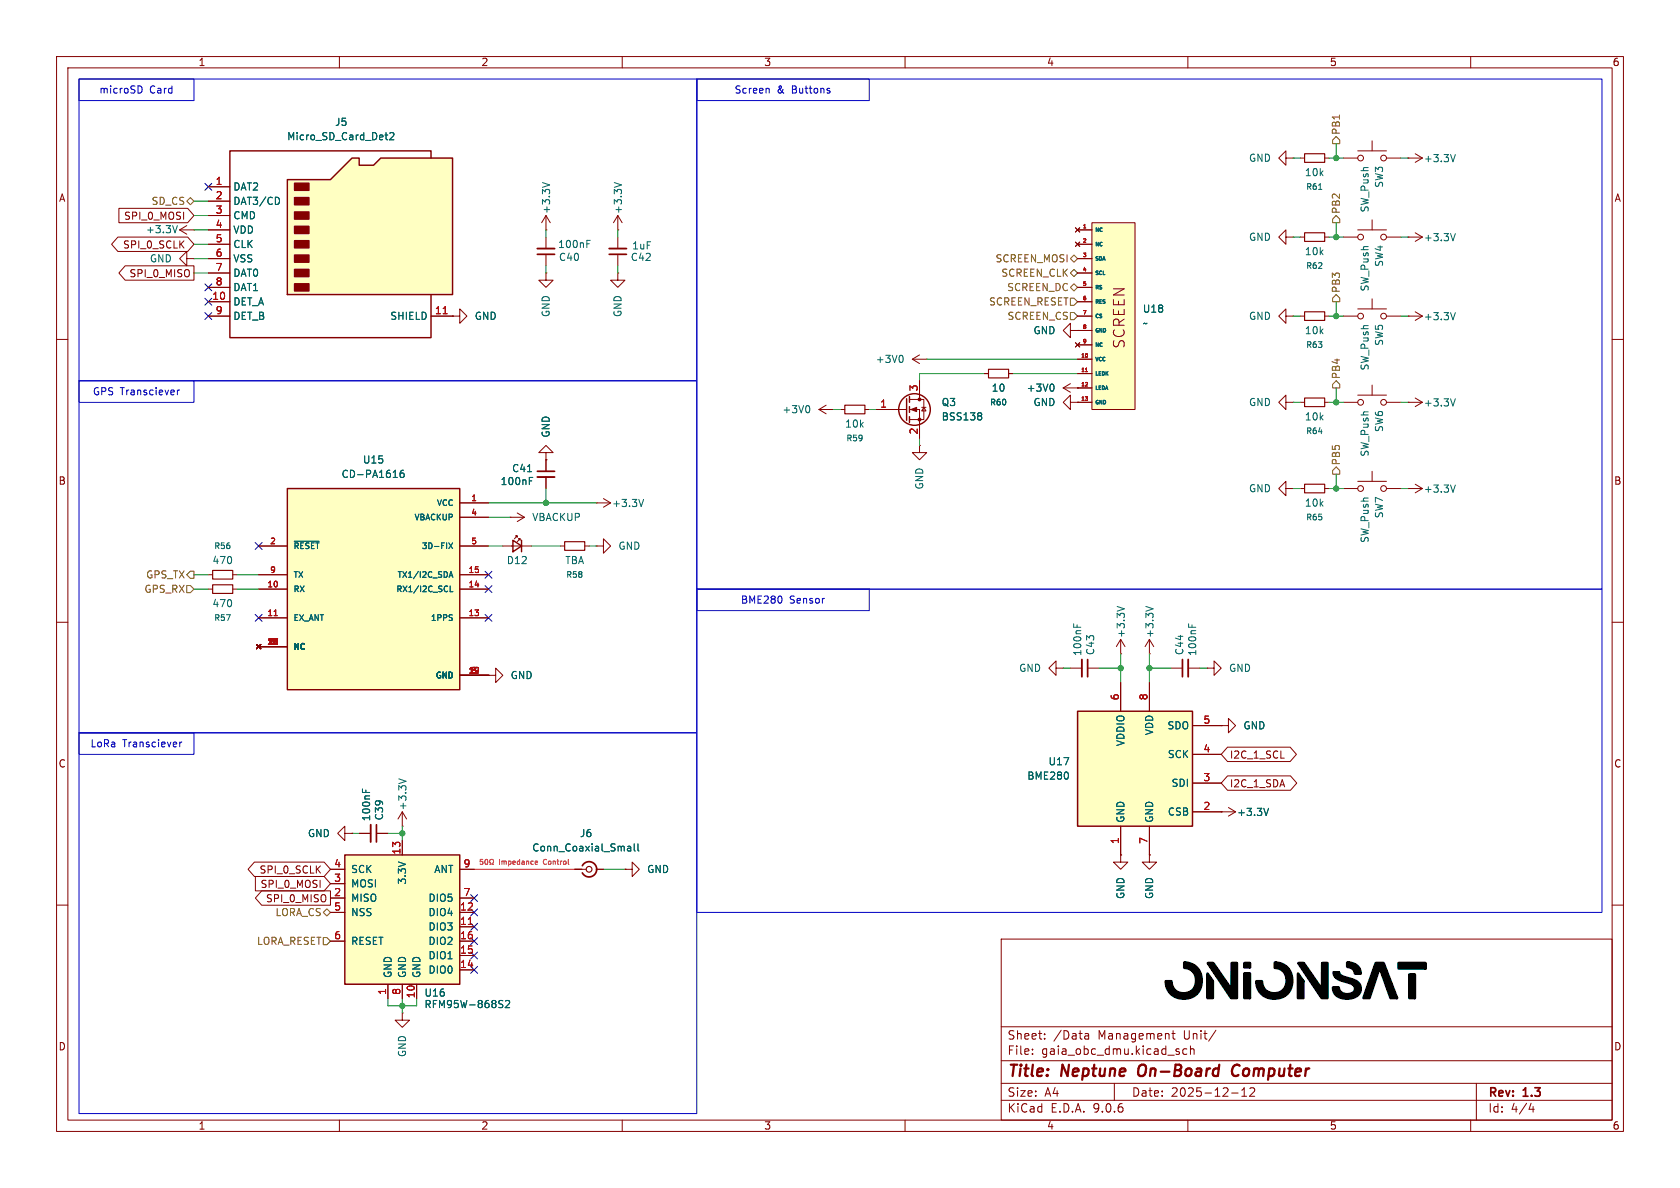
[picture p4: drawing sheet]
<svg xmlns="http://www.w3.org/2000/svg" width="297mm" height="210mm" viewBox="0 0 297 210" stroke-linecap="round" stroke-linejoin="round" font-family="sans-serif">
<g fill="none" stroke="#840000" stroke-width=".18">
<path d="M10 10h277v190h-277zM12 12h273v186h-273zM60 10v2M110 10v2M160 10v2M210 10v2M260 10v2M109.2 38.1l-.7 1.3M109.2 38.1l.8 1.3M109.2 38.1v2.5M80 55.9h1.3v-1.3l1.2 1.3-1.2 1.3v-1.3M80 55.9h.1"/>
<path d="M96.5 48.3v1.2h1.3l-1.3 1.3-1.3-1.3h1.3M96.5 48.3h.1M96.5 41.9v2M96.5 45v2M109.2 40.6h.1M109.2 41.9v2M109.2 45v2M10 60h2M144.8 72.4h2.5M144.8 72.4l1.2 .8M146 71.6l-1.2 .8M147.3 72.4h.1"/>
<path d="M148.6 72.4h.8M152.9 72.4h.8M154.9 72.4h5.4M160.8 70.6h2.5v3.6h-2.5M160.8 72.4h1.8v5.1M162.6 78.7v1.3h1.2l-1.2 1.3-1.3-1.3h1.3M162.6 78.7h.1M162.6 67.3v3.3M162.9 72h.8M163.3 72l.4 .6h-.8zM174 66h.8M178.3 66h.8"/>
<path d="M229.9 71.1h.7M234.2 71.1h.7M285 60h2M88.9 96.5h5.1M91.4 95v-.3h-.2h.2l-.5 .6M91.9 95.5v-.2h-.2h.2l-.5 .5M96.5 80h1.3l-1.3-1.3-1.3 1.3h1.3v1.3M96.5 81.3h.1M99.1 96.5h.7M103.4 96.5h.7M105.4 96.5h1.3v-1.2l1.2 1.2-1.2 1.3v-1.3M105.4 96.5h.1"/>
<path d="M229.9 86.4h.7M234.2 86.4h.7M237.5 86.4h2.5M240 85.1h5.1M242.6 83.3v1.8M245.1 86.4h2.5M10 110h2M36.8 104.1h.8M36.8 101.6h.8M41.1 104.1h.8M41.1 101.6h.8M189.2 118.1h2.1"/>
<path d="M192.3 118.1h2M198.1 115.6h.1M198.1 113l-.7 1.3M198.1 113l.8 1.3M198.1 113v2.6M203.2 115.6h.1M203.2 113l-.8 1.3M203.2 113l.8 1.3M203.2 113v2.6M285 110h2M61 147.3v-1.2l-1.3 1.2 1.3 1.3v-1.3h1.2M62.2 147.3h.1"/>
<path d="M203.2 151.1v1.3h1.3l-1.3 1.3-1.3-1.3h1.3M203.2 151.1h.1M10 160h2M71.1 179.1v1.2h1.3l-1.3 1.3-1.3-1.3h1.3M71.1 179.1h.1M177 166h108v32h-108zM285 160h2M60 198v2M110 198v2M160 198v2M177 194.5h108M177 191.5h108"/>
<path d="M177 187.5h108M177 181.5h108M182.5 186.3v.1M182.5 185.5v.1M184.7 183.6v.1M184.7 182.8v.1M191.8 182.8h.6l.1 .9M191.8 183.6h.7M192.5 183.1l-.7 .1M197 191.5v3M207.2 182.7h.5M207.4 182.2v1.3l.3 .2"/>
<path d="M208.1 185.9l.4 .1v.2l-.2 .2h-.3M208.1 185.4l.4 .1M209.8 185.5l-.4-.1-.3 .3v.4l.1 .2h.6M210 198v2M210.5 185.5l.2-.1 .3 .1 .1 .9M210.5 184.9v1.5M215 182.1l-1.3 2M217.7 193.2h1.2M219.5 193.8h.9M219.5 192.7l.5-.4v1.5M221.7 192.4v.5l-.8 .9h.9M260 198v2"/>
<path d="M261 191.5v6.5M270.7 195l-.4 1.1h.9M271 195.6v1"/>
<circle cx="240.5" cy="86.4" r=".51"/>
<circle cx="244.6" cy="86.4" r=".51"/>
</g>
<path d="M201.4 188.5a1.5 1.5 0 0 0 0 1.6M218.8 188.2a1.13 1.13 0 0 0-1 .7 1.13 1.13 0 0 0 .3 1.2l.2 .1 .5-.1" fill="none" stroke="#840000" stroke-width=".4"/>
<g fill="#000">
<path d="M209.4 170.2a3.2 3.2 0 0 1 3 2.7 3.2 3.2 0 0 1-2.1 3.5 3.1 3.1 0 0 1-4.2-2.9h1a2.24 2.24 0 0 0 2.8 2 2.24 2.24 0 0 0 1.4-3.2 2.01 2.01 0 0 0-1.9-1.2zM213.5 172.1l.9 1.4v2.9h-.9zM213.5 170.3h1l3.2 4.7 .1-4.7h.9v6.1h-1zM220 172.1h1v4.3h-1zM220 170.3h1v.7h-1zM225.4 170.2a3.2 3.2 0 0 1 3 2.7 3.2 3.2 0 0 1-2.1 3.5 3.1 3.1 0 0 1-4.2-2.9h1a2.24 2.24 0 0 0 2.8 2 2.24 2.24 0 0 0 1.4-3.2 2.01 2.01 0 0 0-1.9-1.2zM229.5 172.1l.9 1.4v2.9h-.9zM229.6 170.3h.9l3.2 4.7 .1-4.7h.9v6.1h-1zM235.8 171.9h.9a1.11 1.11 0 0 0 .9 .8l.4 .1a4.6 4.6 0 0 1 2.1 .9 1.63 1.63 0 0 1 .3 1.8 1.63 1.63 0 0 1-1.6 .9 2.5 2.5 0 0 1-3-1.1l-.1-.7h1v.4a1.62 1.62 0 0 0 2.9-.1l-.1-.5-.3-.3-1.5-.6a1.93 1.93 0 0 1-1.9-1.5zM238.2 170.2a2.06 2.06 0 0 1 2.3 1.9h-.9l-.1-.4a1.38 1.38 0 0 0-1.3-.8zM243.2 170.3h1.4l2.4 6.1h-1.1l-2-5.4-1.8 5.4h-1zM249.2 172.3h.9v4.1h-.9z"/>
<path d="M247.3 170.3h4.7v.9h-4.7z"/>
</g>
<path d="M149.4 71.6h3.5v1.6h-3.5zM174.8 65.3h3.5v1.5h-3.5zM230.6 70.4h3.6v1.5h-3.6zM99.8 95.8h3.6v1.5h-3.6zM230.6 85.6h3.6v1.5h-3.6zM37.6 103.4h3.5v1.5h-3.5zM37.6 100.8h3.5v1.6h-3.5z" fill="none" stroke="#840000" stroke-width=".2"/>
<path d="M108.6 32.3l1.3 .4M103.8 43.1h.4M103.8 42.5h.6M142.9 71.7a.79 .79 0 0 1 0 1.3M173.3 73l.3 .2-.3 .3 .3 .3v.2l-.3 .2M189.8 110.3v.6M190.4 110.5v.4M197.5 107.2l1.3 .4M202.6 107.2l1.2 .4" fill="none" stroke="#006464" stroke-width=".18"/>
<g fill="none" stroke="#840000" stroke-width=".25">
<path d="M160.3 70.5v3.8M160.8 70.1v1M160.8 71.9v1M160.8 73.7v1M90.7 95.5l1.5 1-1.5 1zM92.2 95.5v2"/>
<circle cx="161.7" cy="72.4" r="2.79"/>
</g>
<g fill="#840000" stroke="#840000" stroke-width=".18">
<path d="M161 72.4l1.1-.4v.8z"/>
<circle cx="162.6" cy="70.6" r=".25"/>
<circle cx="162.6" cy="74.2" r=".25"/>
</g>
<path d="M95 45h3M107.7 45h3M192.3 116.6v3" fill="none" stroke="#840000" stroke-width=".3"/>
<path d="M95 43.9h3M107.7 43.9h3M191.3 116.6v3" fill="none" stroke="#840000" stroke-width=".33"/>
<path d="M193 39.4h7.7v33h-7.7z" fill="#ffffc2"/>
<g fill="none" stroke="#840000" stroke-width=".18">
<path d="M193 39.4h7.7v33h-7.7zM190.1 40.3l.8 .7M190.1 42.8l.8 .8M190.5 40.6h2.5M190.5 43.2h2.5M190.5 45.7h2.5M190.5 48.3h2.5M190.5 50.8h2.5M190.5 53.3h2.5M190.5 55.9h2.5M190.5 58.4h2.5M190.9 40.3l-.8 .7"/>
<path d="M190.9 42.8l-.8 .8M190.1 60.6l.8 .7M190.5 61h2.5M190.5 63.5h2.5M190.5 66h2.5M190.5 68.6h2.5M190.5 71.1h2.5M190.9 60.6l-.8 .7M213.4 118.1h1.2v-1.3l1.3 1.3-1.3 1.3v-1.3M213.4 118.1h.1"/>
</g>
<path d="M191.6 40.3h.4M191.9 68.2h.4M191.9 65.7h.4M192.2 67.7v.2" fill="none" stroke="#a90000" stroke-width=".18"/>
<path d="M61 151.1h20.3v22.9h-20.3z" fill="#ffffc2"/>
<path d="M61 151.1h20.3v22.9h-20.3z" fill="none" stroke="#840000" stroke-width=".25"/>
<g fill="none" stroke="#840000" stroke-width=".18">
<path d="M33 39.9l-1.3 .7M31.7 40.6l1.3 .8M31.7 40.6h2.6M34.3 40.6h.1M227.3 55.9v-1.3l-1.2 1.3 1.2 1.3v-1.3h1.3M228.6 55.9h.1M188 68.6l1.2 .7M188 68.6h2.5M189.2 71.1v-1.2l-1.2 1.2 1.2 1.3v-1.3h1.3M189.2 67.8l-1.2 .8M190.5 68.6h.1M190.5 71.1h.1"/>
<path d="M227.3 71.1v-1.2l-1.2 1.2 1.2 1.3v-1.3h1.3M228.6 71.1h.1M227.3 86.4v-1.3l-1.2 1.3 1.2 1.2v-1.2h1.3M228.6 86.4h.1M215.9 128.3h1.3v-1.3l1.2 1.3-1.2 1.2v-1.2M215.9 128.3h.1M58.4 153.7h2.6M58.4 156.2h2.6M58.4 158.8h2.6M63.5 147.3h2M66.5 147.3h2.1M71.1 148.6v2.5"/>
<path d="M81.3 153.7h2.5M81.3 158.8h2.5M58.4 161.3h2.6M58.4 166.4h2.6M68.6 174v2.5M71.1 174v2.5M73.7 174v2.5M81.3 161.3h2.5M81.3 166.4h2.5M81.3 163.8h2.5M81.3 168.9h2.5M81.3 171.5h2.5"/>
</g>
<path d="M82.8 163.4h.7" fill="none" stroke="#a90000" stroke-width=".18"/>
<path d="M31.4 39.9l-.5 1.2M186 67.9a.79 .79 0 0 1 0 1.3M64.1 139.5v.6M64.7 139.7v.4M88.4 177.5l.4 .1 .1 .3-.3 .2h-.3M88.4 176.9h.5M89.4 177l.5-.1 .2 .3-.8 .9h.8" fill="none" stroke="#006464" stroke-width=".18"/>
<path d="M66.5 145.8v3" fill="none" stroke="#840000" stroke-width=".3"/>
<path d="M65.5 145.8v3" fill="none" stroke="#840000" stroke-width=".33"/>
<path d="M50.8 31.8h7.6l3.8-3.9h1.3v1.3h2.5l1.3-1.3h12.7v24.2h-29.2z" fill="#ffffc2"/>
<path d="M50.8 31.8h7.6l3.8-3.9h1.3v1.3h2.5l1.3-1.3h12.7v24.2h-29.2zM76.2 27.9v-1.2h-35.6v33h35.6v-7.6" fill="none" stroke="#840000" stroke-width=".25"/>
<g fill="#840000" stroke="#840000" stroke-width=".25">
<path d="M52.1 32.4h2.5v1.3h-2.5z"/>
<path d="M52.1 34.9h2.5v1.3h-2.5z"/>
<path d="M52.1 37.5h2.5v1.2h-2.5z"/>
<path d="M52.1 40h2.5v1.3h-2.5z"/>
<path d="M52.1 42.5h2.5v1.3h-2.5z"/>
<path d="M52.1 45.1h2.5v1.3h-2.5z"/>
<path d="M52.1 47.6h2.5v1.3h-2.5z"/>
<path d="M52.1 50.2h2.5v1.2h-2.5z"/>
</g>
<g fill="none" stroke="#840000" stroke-width=".18">
<path d="M36.8 33h3.8M36.8 35.6h3.8M36.8 38.1h3.8M96.5 38.1l-.7 1.3M96.5 38.1l.8 1.3M96.5 38.1v2.5M36.8 40.6h3.8M36.8 43.2h3.8M36.8 45.7h3.8M36.8 48.3h3.8M36.8 50.8h3.8M36.8 53.3h3.8"/>
<path d="M36.8 55.9h3.8M76.2 55.9h3.8M96.5 40.6h.1M109.2 48.3v1.2h1.3l-1.3 1.3-1.3-1.3h1.3M109.2 48.3h.1M161.3 63.5l1.3 .8M161.3 63.5h2.5M162.6 62.7l-1.3 .8M163.8 63.5h.1M207 118.1h2M210.1 118.1h2M215.9 143.5h.1"/>
<path d="M215.9 143.5h2.5M217.2 142.7l1.2 .8M218.4 143.5l-1.2 .8"/>
</g>
<path d="M49.2 34.9l.2 .5-.2 .7M68.1 23.9h.4M68.4 24.7h.1M68.9 23.6l.5-.2 .2 .4-.7 .9h.7M95.9 32.3l1.3 .4M159.4 62.8a.79 .79 0 0 1 0 1.3M210.1 110.3v.6M210.7 110.5v.4M224.3 142.9l-.5 1.3" fill="none" stroke="#006464" stroke-width=".18"/>
<path d="M78.3 55.5h.8" fill="none" stroke="#a90000" stroke-width=".18"/>
<path d="M209 116.6v3" fill="none" stroke="#840000" stroke-width=".3"/>
<path d="M210.1 116.6v3" fill="none" stroke="#840000" stroke-width=".33"/>
<path d="M190.5 125.7h20.3v20.4h-20.3z" fill="#ffffc2"/>
<path d="M190.5 125.7h20.3v20.4h-20.3z" fill="none" stroke="#840000" stroke-width=".25"/>
<g fill="none" stroke="#840000" stroke-width=".18">
<path d="M227.3 27.9v-1.2l-1.2 1.2 1.2 1.3v-1.3h1.3M228.6 27.9h.1M229.9 27.9h.7M234.2 27.9h.7M237.5 27.9h2.5M240 26.7h5.1M242.6 24.9v1.8M242.6 38.9v1.7M245.1 27.9h2.5M248.9 27.9h.1M248.9 27.9h2.6M250.2 27.2l1.3 .7"/>
<path d="M251.5 27.9l-1.3 .8M33 45.7v-1.2l-1.3 1.2 1.3 1.3v-1.3h1.3M34.3 45.7h.1M189.2 58.4v-1.2l-1.2 1.2 1.2 1.3v-1.3h1.3M190.5 58.4h.1M227.3 41.9v-1.3l-1.2 1.3 1.2 1.3v-1.3h1.3M228.6 41.9h.1M229.9 41.9h.7M229.9 55.9h.7M234.2 41.9h.7M234.2 55.9h.7M237.5 41.9h2.5"/>
<path d="M237.5 55.9h2.5M240 40.6h5.1M240 54.6h5.1M242.6 52.8v1.8M245.1 41.9h2.5M245.1 55.9h2.5M248.9 41.9h.1M248.9 55.9h.1M248.9 41.9h2.6M248.9 55.9h2.6M250.2 41.1l1.3 .8M250.2 55.1l1.3 .8"/>
<path d="M251.5 41.9l-1.3 .8M251.5 55.9l-1.3 .7M237.5 71.1h2.5M240 69.9h5.1M242.6 68.1v1.8M245.1 71.1h2.5M248.9 71.1h.1M248.9 71.1h2.6M250.2 70.4l1.3 .7M251.5 71.1l-1.3 .8M90.2 91.4h.1M90.2 91.4h2.5"/>
<path d="M91.4 90.7l1.3 .7M92.7 91.4l-1.3 .8M105.4 88.9h.1M105.4 88.9h2.5M106.7 88.1l1.2 .8M107.9 88.9l-1.2 .8M248.9 86.4h.1M248.9 86.4h2.6M250.2 85.6l1.3 .8M251.5 86.4l-1.3 .7M86.4 119.4h1.2v-1.3l1.3 1.3-1.3 1.3v-1.3M86.4 119.4h.1"/>
<path d="M186.7 118.1v-1.3l-1.3 1.3 1.3 1.3v-1.3h1.3M188 118.1h.1M198.1 120.7v5M203.2 120.7v5M210.8 128.3h5.1M210.8 133.4h5.1M210.8 138.4h5.1M71.1 146.1h.1M71.1 143.5l-.7 1.3M71.1 143.5l.8 1.3M71.1 143.5v2.6M101.6 153.7h2"/>
<path d="M105.4 153.7h1.3M110.5 153.7h1.3v-1.3l1.2 1.3-1.2 1.2v-1.2M110.5 153.7h.1M198.1 151.1v1.3h1.3l-1.3 1.3-1.3-1.3h1.3M198.1 151.1h.1M198.1 146.1v5M203.2 146.1v5M210.8 143.5h5.1"/>
<circle cx="240.5" cy="27.9" r=".51"/>
<circle cx="244.6" cy="27.9" r=".51"/>
<circle cx="240.5" cy="55.9" r=".51"/>
<circle cx="240.5" cy="41.9" r=".51"/>
<circle cx="244.6" cy="41.9" r=".51"/>
<circle cx="244.6" cy="55.9" r=".51"/>
<circle cx="240.5" cy="71.1" r=".51"/>
<circle cx="244.6" cy="71.1" r=".51"/>
</g>
<g fill="none" stroke="#006464" stroke-width=".18">
<path d="M233.1 33.5h.6M257.3 27.3l-.4 1.3M257.3 41.3l-.4 1.3M257.3 55.3l-.4 1.2M257.3 70.5l-.4 1.3M113.8 88.3l-.4 1.2M257.3 85.7l-.4 1.3M70.5 137.7l1.3 .4M188.8 136.7v.8M111 149.7h.5v.7M111 150.4h.5M111.5 149.9l-.5 .1"/>
<path d="M112.1 149.2v1.1l.2 .1M112.8 149.2v1.1l.2 .1"/>
</g>
<g fill="none" stroke="#840000" stroke-width=".2">
<path d="M230.6 27.2h3.6v1.5h-3.6zM230.6 41.1h3.6v1.6h-3.6zM230.6 55.1h3.6v1.5h-3.6z"/>
<circle cx="104.1" cy="153.7" r=".51"/>
</g>
<path d="M102.9 153a1.35 1.35 0 0 1 2.1-.4 1.35 1.35 0 0 1 0 2.1 1.35 1.35 0 0 1-2.1-.4" fill="none" stroke="#840000" stroke-width=".3"/>
<path d="M50.8 86.4h30.5v35.5h-30.5z" fill="#ffffc2"/>
<path d="M50.8 86.4h30.5v35.5h-30.5z" fill="none" stroke="#840000" stroke-width=".25"/>
<g fill="none" stroke="#840000" stroke-width=".18">
<path d="M21 36.8h12.2l1.1 1.3-1.1 1.3h-12.2zM36.8 33h3.8M36.8 35.6h3.8M36.8 38.1h3.8M20.8 41.9h12.4l1.1 1.3-1.1 1.3h-12.4l-1.1-1.3zM22.1 47h12.2v2.5h-12.2l-1.1-1.2zM36.8 40.6h3.8M36.8 43.2h3.8M36.8 45.7h3.8M36.8 48.3h3.8M36.8 50.8h3.8M36.8 53.3h3.8"/>
<path d="M36.8 55.9h3.8M76.2 55.9h3.8M80 55.9h.1M190.1 40.3l.8 .7M190.1 42.8l.8 .8M190.5 58.4h.1M190.5 40.6h2.5M190.5 43.2h2.5M190.5 45.7h2.5M190.5 48.3h2.5M190.5 50.8h2.5M190.5 53.3h2.5"/>
<path d="M190.5 55.9h2.5M190.5 58.4h2.5M190.9 40.3l-.8 .7M190.9 42.8l-.8 .8M154.9 72.4h2.6M162.6 67.3v2.6M162.6 74.9v2.6M174 66h.8M178.3 66h.8M190.1 60.6l.8 .7M190.5 71.1h.1M190.5 68.6h.1"/>
<path d="M190.5 66h2.5M190.5 61h2.5M190.5 63.5h2.5M190.5 68.6h2.5M190.5 71.1h2.5M190.9 60.6l-.8 .7M45.7 96.5h5.1M81.3 96.5h5.1M81.3 88.9h5.1M81.3 91.4h5.1M96.5 81.3h.1M96.5 81.3v2"/>
<path d="M96.5 84.3v2.1M45.3 113.9l.8 .8M45.7 101.6h5.1M45.7 104.1h5.1M45.7 109.2h5.1M45.7 114.3h5.1M46.1 113.9l-.8 .8M81.3 101.6h5.1M81.3 104.1h5.1M81.3 109.2h5.1M81.3 119.4h5.1M86.4 119.4h.1"/>
<path d="M198.1 120.7v5M203.2 120.7v5M210.8 128.3h5.1M210.8 133.4h5.1M210.8 138.4h5.1M215.9 128.3h.1M217 132.1h11.1l1.1 1.3-1.1 1.2h-11.1l-1.1-1.2zM217 137.2h11.1l1.2 1.2-1.2 1.3h-11.1l-1.1-1.3zM45 152.4h12.3l1.1 1.3-1.1 1.2h-12.3l-1.1-1.2zM45.1 154.9h12.2l1.1 1.3-1.1 1.3h-12.2zM46.3 157.5h12.1v2.5h-12.1l-1.2-1.2zM58.4 153.7h2.6"/>
<path d="M58.4 156.2h2.6M58.4 158.8h2.6M62.2 147.3h.1M63.5 147.3h2M66.5 147.3h2.1M71.1 148.6v2.5M81.3 153.7h2.5M81.3 158.8h2.5M101.6 153.7h1.3M105.4 153.7h1.3M110.5 153.7h.1M198.1 151.1h.1"/>
<path d="M198.1 146.1v5M203.2 151.1h.1M203.2 146.1v5M210.8 143.5h5.1M215.9 143.5h.1M58.4 161.3h2.6M58.4 166.4h2.6M68.6 174v2.5M71.1 174v2.5M73.7 174v2.5M81.3 161.3h2.5M81.3 166.4h2.5"/>
<path d="M81.3 163.8h2.5M81.3 168.9h2.5M81.3 171.5h2.5"/>
</g>
<g fill="none" stroke="#006464" stroke-width=".18">
<path d="M49.2 34.9l.2 .5-.2 .7M68.1 23.9h.4M68.4 24.7h.1M68.9 23.6l.5-.2 .2 .4-.7 .9h.7M173.3 73l.3 .2-.3 .3 .3 .3v.2l-.3 .2M186 67.9a.79 .79 0 0 1 0 1.3M52 95.7h4.4M71.3 83.1l-.3 .1a.86 .86 0 0 0 0 1.2l.4-.1 .1-.4-.3-.3h-.2l-.3 .3M79.3 96l.7 1M80 96l-.7 1M93.3 83.4h.7M93.6 84.4h.6"/>
<path d="M93.6 85h.4M79.4 102.1l.3-1.1 .4 1.1M79.5 101.8h.5M79.6 103.6v1h.5M64.1 139.5v.6M64.7 139.7v.4M188.8 136.7v.8M111 149.7h.5v.7M111 150.4h.5M111.5 149.9l-.5 .1M112.1 149.2v1.1l.2 .1M112.8 149.2v1.1l.2 .1"/>
<path d="M224.3 142.9l-.5 1.3M88.4 177.5l.4 .1 .1 .3-.3 .2h-.3M88.4 176.9h.5M89.4 177l.5-.1 .2 .3-.8 .9h.8"/>
</g>
<path d="M78.3 55.5h.8M191.6 40.3h.4M191.9 68.2h.4M191.9 65.7h.4M192.2 67.7v.2M48.5 108.8h.5M82.8 163.4h.7" fill="none" stroke="#a90000" stroke-width=".18"/>
<path d="M95 83.3h3" fill="none" stroke="#840000" stroke-width=".3"/>
<path d="M95 84.3h3" fill="none" stroke="#840000" stroke-width=".33"/>
<g fill="none" stroke="#725600" stroke-width=".18">
<path d="M33 35.6l.7-.7 .6 .7-.6 .6zM236.2 24.1l.7 .7v.6h-1.3v-.6zM236.2 38.1l.7 .6v.7h-1.3v-.7zM189.2 48.3l.7-.7 .6 .7-.6 .6zM189.2 52.7h.7l.6 .6-.6 .7h-.7zM189.2 55.2h.7l.6 .7-.6 .6h-.7zM189.2 45.7l.7-.6 .6 .6-.6 .7zM189.2 50.8l.7-.6 .6 .6-.6 .6zM236.2 52.1l.7 .6v.6h-1.3v-.6zM236.2 67.3l.7 .6v.7h-1.3v-.7zM236.2 82.6l.7 .6v.6h-1.3v-.6zM33 103.5h.7l.6 .6-.6 .7h-.7z"/>
<path d="M33.7 101h.6v1.2h-.6l-.7-.6zM57.1 165.7h.7l.6 .7-.6 .6h-.7zM57.1 161.3l.7-.6 .6 .6-.6 .6z"/>
</g>
<g fill="none" stroke="#009600" stroke-width=".18">
<path d="M34.3 35.6h2.5M34.3 38.1h2.5M228.6 27.9h1.3M234.9 27.9h2.6M236.2 25.4v2.5M236.2 39.4v2.5M247.6 27.9h1.3M34.3 43.2h2.5M34.3 45.7h2.5M34.3 40.6h2.5M34.3 48.3h2.5M96.5 40.6v1.3"/>
<path d="M96.5 47v1.3M109.2 40.6v1.3M109.2 47v1.3M228.6 41.9h1.3M228.6 55.9h1.3M234.9 41.9h2.6M234.9 55.9h2.6M236.2 53.3v2.6M247.6 41.9h1.3M247.6 55.9h1.3M147.3 72.4h1.3M153.7 72.4h1.2"/>
<path d="M162.6 77.5v1.2M163.8 63.5h26.7M174 66h-11.4v1.3M179.1 66h11.4M228.6 71.1h1.3M234.9 71.1h2.6M236.2 68.6v2.5M247.6 71.1h1.3M86.4 88.9h19M86.4 96.5h2.5M86.4 91.4h3.8M94 96.5h5.1"/>
<path d="M96.5 86.4v2.5M104.1 96.5h1.3M228.6 86.4h1.3M234.9 86.4h2.6M236.2 83.8v2.6M247.6 86.4h1.3M34.3 101.6h2.5M34.3 104.1h2.5M41.9 101.6h3.8M41.9 104.1h3.8M188 118.1h1.2M194.3 118.1h3.8"/>
<path d="M198.1 115.6v5.1M203.2 118.1h3.8M203.2 115.6v5.1M212.1 118.1h1.3M62.2 147.3h1.3M68.6 147.3h2.5M71.1 146.1v2.5M106.7 153.7h3.8M68.6 176.5v1.3h5.1v-1.3M71.1 176.5v2.6"/>
</g>
<path d="M83.8 153.7h17.8M85.3 151.9h-.4v.4h.4v.4h-.4M85.9 152v-.1a.43 .43 0 0 1 .4 .5 .43 .43 0 0 1-.4 .4l-.2-.3zM86.6 152.8h.2v-.2a.38 .38 0 0 1-.2-.5 .38 .38 0 0 1 .5-.1l.1 .4-.2 .4h.2" fill="none" stroke="#ff1c30" stroke-width=".18"/>
<g fill="none" stroke="#000084" stroke-width=".18">
<path d="M36.2 32.4l1.2 1.2M37.4 32.4l-1.2 1.2M36.2 55.3l1.2 1.2M36.2 52.7l1.2 1.2M36.2 50.2l1.2 1.2M37.4 55.3l-1.2 1.2M37.4 52.7l-1.2 1.2M37.4 50.2l-1.2 1.2M45.1 95.9l1.2 1.2M46.3 95.9l-1.2 1.2M45.1 108.6l1.2 1.2M46.3 108.6l-1.2 1.2"/>
<path d="M85.8 101l1.2 1.2M85.8 108.6l1.2 1.2M85.8 103.5l1.2 1.2M87 101l-1.2 1.2M87 108.6l-1.2 1.2M87 103.5l-1.2 1.2M83.2 158.1l1.2 1.3M84.4 158.1l-1.2 1.3M83.2 163.2l1.2 1.2M83.2 170.8l1.2 1.3M83.2 165.8l1.2 1.2M83.2 168.3l1.2 1.2"/>
<path d="M83.2 160.7l1.2 1.2M84.4 163.2l-1.2 1.2M84.4 170.8l-1.2 1.3M84.4 165.8l-1.2 1.2M84.4 168.3l-1.2 1.2M84.4 160.7l-1.2 1.2"/>
</g>
<g fill="none" stroke="#0000c2" stroke-width=".18">
<path d="M14 14h20.3v3.8h-20.3zM14 14h109.2v53.3h-109.2zM24.7 15.2a.68 .68 0 0 1 .4 .6 .68 .68 0 0 1-.4 .7M123.2 14h30.5v3.8h-30.5zM123.2 14h160v90.1h-160zM135.8 15.6l.2 .2v.7M146.6 16l.1 .2-.1 .3M146.6 15.6l.1 .1M14 67.3h20.3v3.8h-20.3zM14 67.3h109.2v62.2h-109.2zM31.4 68.9v.9M31.7 68.9l-.3 .3"/>
<path d="M123.2 104.1h30.5v3.9h-30.5zM123.2 104.1h160v57.2h-160zM138.2 105.6v.8M14 129.5h20.3v3.9h-20.3zM14 129.5h109.2v67.4h-109.2zM31.8 131.2v.8M32.1 131.2l-.3 .2"/>
</g>
<g fill="none" stroke="#000" stroke-width=".5">
<path d="M209.4 170.2a3.2 3.2 0 0 1 3 2.7 3.2 3.2 0 0 1-2.1 3.5 3.1 3.1 0 0 1-4.2-2.9h1a2.24 2.24 0 0 0 2.8 2 2.24 2.24 0 0 0 1.4-3.2 2.01 2.01 0 0 0-1.9-1.2zM213.5 172.1l.9 1.4v2.9h-.9zM213.5 170.3h1l3.2 4.7 .1-4.7h.9v6.1h-1zM220 170.3h1v.7h-1zM220 172.1h1v4.3h-1zM225.4 170.2a3.2 3.2 0 0 1 3 2.7 3.2 3.2 0 0 1-2.1 3.5 3.1 3.1 0 0 1-4.2-2.9h1a2.24 2.24 0 0 0 2.8 2 2.24 2.24 0 0 0 1.4-3.2 2.01 2.01 0 0 0-1.9-1.2zM229.5 172.1l.9 1.4v2.9h-.9zM229.6 170.3h.9l3.2 4.7 .1-4.7h.9v6.1h-1zM235.8 171.9h.9a1.11 1.11 0 0 0 .9 .8l.4 .1a4.6 4.6 0 0 1 2.1 .9 1.63 1.63 0 0 1 .3 1.8 1.63 1.63 0 0 1-1.6 .9 2.5 2.5 0 0 1-3-1.1l-.1-.7h1v.4a1.62 1.62 0 0 0 2.9-.1l-.1-.5-.3-.3-1.5-.6a1.93 1.93 0 0 1-1.9-1.5zM238.2 170.2a2.06 2.06 0 0 1 2.3 1.9h-.9l-.1-.4a1.38 1.38 0 0 0-1.3-.8zM243.2 170.3h1.4l2.4 6.1h-1.1l-2-5.4-1.8 5.4h-1zM247.3 170.3h4.7v.9h-4.7z"/>
<path d="M249.2 172.3h.9v4.1h-.9z"/>
</g>
<g fill="#009600" stroke="#009600" stroke-width=".18">
<circle cx="236.2" cy="41.9" r=".46"/>
<circle cx="236.2" cy="27.9" r=".46"/>
<circle cx="236.2" cy="86.4" r=".46"/>
<circle cx="236.2" cy="55.9" r=".46"/>
<circle cx="71.1" cy="147.3" r=".46"/>
<circle cx="71.1" cy="177.8" r=".46"/>
<circle cx="236.2" cy="71.1" r=".46"/>
<circle cx="96.5" cy="88.9" r=".46"/>
<circle cx="203.2" cy="118.1" r=".46"/>
<circle cx="198.1" cy="118.1" r=".46"/>
</g>
<g font-size="2.8" fill="#840000">
<text x="178" y="190.9">Title:</text>
<text x="187.7" y="190.9">Neptune</text>
<text x="202.1" y="190.9">On-Board</text>
<text x="219.4" y="190.9">Computer</text>
</g>
<text font-size="2.7" fill="#840000" x="199" y="61.7" transform="rotate(-90 199 61.7)">SCREEN</text>
<g font-size="2.1" fill="#840000">
<text x="178" y="184">Sheet:</text>
<text x="186.2" y="184">/Data</text>
<text x="194.2" y="184">Management</text>
<text x="209.4" y="184">Unit/</text>
<text x="178" y="186.7">File:</text>
<text x="184.1" y="186.7">gaia_obc_dmu.kicad_sch</text>
<text x="178" y="196.9">KiCad</text>
<text x="178" y="194.1">Size:</text>
<text x="184.7" y="194.1">A4</text>
<text x="185.7" y="196.9">E.D.A.</text>
<text x="193.3" y="196.9">9.0.6</text>
<text x="200" y="194.1">Date:</text>
<text x="207" y="194.1">2025-12-12</text>
<text x="263" y="194.3">Rev:</text>
<text x="263" y="196.9">Id:</text>
<text x="267.1" y="196.9">4/4</text>
<text x="269.4" y="194.3">1.3</text>
</g>
<g font-size="1.8" fill="#840000">
<text x="35" y="11.9">1</text>
<text x="85" y="11.9">2</text>
<text x="135" y="11.9">3</text>
<text x="185" y="11.9">4</text>
<text x="235" y="11.9">5</text>
<text x="285" y="11.9">6</text>
<text x="10.3" y="35.9">A</text>
<text x="285.3" y="35.9">A</text>
<text x="21.8" y="39.1">SPI_0_MOSI</text>
<text x="21.7" y="44.1">SPI_0_SCLK</text>
<text x="22.8" y="49.2">SPI_0_MISO</text>
<text x="10.3" y="85.9">B</text>
<text x="285.3" y="85.9">B</text>
<text x="10.3" y="135.9">C</text>
<text x="217.3" y="134.3">I2C_1_SCL</text>
<text x="285.3" y="135.9">C</text>
<text x="217.3" y="139.4">I2C_1_SDA</text>
<text x="45.8" y="154.6">SPI_0_SCLK</text>
<text x="46" y="157.2">SPI_0_MOSI</text>
<text x="46.9" y="159.7">SPI_0_MISO</text>
<text x="10.3" y="185.9">D</text>
<text x="285.3" y="185.9">D</text>
<text x="35" y="199.9">1</text>
<text x="85" y="199.9">2</text>
<text x="135" y="199.9">3</text>
<text x="185" y="199.9">4</text>
<text x="235" y="199.9">5</text>
<text x="285" y="199.9">6</text>
</g>
<g font-size="1.8" fill="#0000c2">
<text x="17.5" y="16.7">microSD</text>
<text x="26.4" y="16.7">Card</text>
<text x="129.8" y="16.7">Screen</text>
<text x="137.4" y="16.7">&amp;</text>
<text x="140.1" y="16.7">Buttons</text>
<text x="16.3" y="70.1">GPS Transciever</text>
<text x="130.9" y="106.9">BME280</text>
<text x="139.6" y="106.9">Sensor</text>
<text x="15.9" y="132.3">LoRa</text>
<text x="21.7" y="132.3">Transciever</text>
</g>
<g font-size="1.8" fill="#006464">
<text x="59.1" y="22.5">J5</text>
<text x="50.7" y="25">Micro_SD_Card_Det2</text>
<text x="220.7" y="28.8">GND</text>
<text x="251.6" y="28.9">+3.3V</text>
<text x="41.1" y="33.9">DAT2</text>
<text x="230.6" y="31.3">10k</text>
<text x="244.7" y="33.3" transform="rotate(-90 244.7 33.3)">SW3</text>
<text x="25.7" y="41.4">+3.3V</text>
<text x="41.1" y="36.4">DAT3/CD</text>
<text x="41.1" y="39">CMD</text>
<text x="41.1" y="41.5">VDD</text>
<text x="97.5" y="37.9" transform="rotate(-90 97.5 37.9)">+3.3V</text>
<text x="110.2" y="37.9" transform="rotate(-90 110.2 37.9)">+3.3V</text>
<text x="242.2" y="37.6" transform="rotate(-90 242.2 37.6)">SW_Push</text>
<text x="26.4" y="46.6">GND</text>
<text x="41.1" y="44">CLK</text>
<text x="41.1" y="46.6">VSS</text>
<text x="98.6" y="44">100nF</text>
<text x="98.7" y="46.3">C40</text>
<text x="111.4" y="46.3">C42</text>
<text x="111.7" y="44.3">1uF</text>
<text x="220.7" y="42.8">GND</text>
<text x="230.6" y="45.3">10k</text>
<text x="244.7" y="47.3" transform="rotate(-90 244.7 47.3)">SW4</text>
<text x="251.6" y="42.8">+3.3V</text>
<text x="41.1" y="49.1">DAT0</text>
<text x="41.1" y="51.7">DAT1</text>
<text x="242.2" y="51.6" transform="rotate(-90 242.2 51.6)">SW_Push</text>
<text x="41.1" y="54.2">DET_A</text>
<text x="41.1" y="56.7">DET_B</text>
<text x="68.9" y="56.7">SHIELD</text>
<text x="83.8" y="56.7">GND</text>
<text x="97.4" y="56.2" transform="rotate(-90 97.4 56.2)">GND</text>
<text x="110.1" y="56.2" transform="rotate(-90 110.1 56.2)">GND</text>
<text x="182.6" y="59.3">GND</text>
<text x="201.9" y="55.5">U18</text>
<text x="201.9" y="58">~</text>
<text x="220.7" y="56.7">GND</text>
<text x="230.6" y="59.3">10k</text>
<text x="251.6" y="56.8">+3.3V</text>
<text x="154.7" y="64.4">+3V0</text>
<text x="242.2" y="65.6" transform="rotate(-90 242.2 65.6)">SW_Push</text>
<text x="244.7" y="61.2" transform="rotate(-90 244.7 61.2)">SW5</text>
<text x="166.4" y="72">Q3</text>
<text x="175.2" y="69.4">10</text>
<text x="181.4" y="69.4">+3V0</text>
<text x="182.6" y="72">GND</text>
<text x="220.7" y="72">GND</text>
<text x="97.4" y="77.5" transform="rotate(-90 97.4 77.5)">GND</text>
<text x="138.2" y="73.3">+3V0</text>
<text x="149.3" y="75.8">10k</text>
<text x="166.4" y="74.5">BSS138</text>
<text x="230.6" y="74.5">10k</text>
<text x="244.7" y="76.5" transform="rotate(-90 244.7 76.5)">SW6</text>
<text x="251.6" y="72.1">+3.3V</text>
<text x="64.1" y="82.1">U15</text>
<text x="90.4" y="83.7">C41</text>
<text x="242.2" y="80.8" transform="rotate(-90 242.2 80.8)">SW_Push</text>
<text x="60.3" y="84.7">CD-PA1616</text>
<text x="88.4" y="86">100nF</text>
<text x="108.1" y="89.8">+3.3V</text>
<text x="163.4" y="86.6" transform="rotate(-90 163.4 86.6)">GND</text>
<text x="220.7" y="87.2">GND</text>
<text x="230.6" y="89.8">10k</text>
<text x="251.6" y="87.3">+3.3V</text>
<text x="94" y="92.3">VBACKUP</text>
<text x="244.7" y="91.7" transform="rotate(-90 244.7 91.7)">SW7</text>
<text x="37.5" y="99.9">470</text>
<text x="89.5" y="99.9">D12</text>
<text x="99.8" y="99.9">TBA</text>
<text x="109.2" y="97.4">GND</text>
<text x="242.2" y="96.1" transform="rotate(-90 242.2 96.1)">SW_Push</text>
<text x="37.5" y="107.5">470</text>
<text x="199.1" y="112.9" transform="rotate(-90 199.1 112.9)">+3.3V</text>
<text x="204.1" y="112.9" transform="rotate(-90 204.1 112.9)">+3.3V</text>
<text x="180.1" y="119">GND</text>
<text x="191.4" y="116.1" transform="rotate(-90 191.4 116.1)">100nF</text>
<text x="193.6" y="115.9" transform="rotate(-90 193.6 115.9)">C43</text>
<text x="209.4" y="115.9" transform="rotate(-90 209.4 115.9)">C44</text>
<text x="211.7" y="116.1" transform="rotate(-90 211.7 116.1)">100nF</text>
<text x="217.2" y="119">GND</text>
<text x="90.2" y="120.2">GND</text>
<text x="204.1" y="130.1" transform="rotate(-90 204.1 130.1)">VDD</text>
<text x="206.3" y="129.1">SDO</text>
<text x="219.7" y="129.1">GND</text>
<text x="185.3" y="135.5">U17</text>
<text x="199" y="132" transform="rotate(-90 199 132)">VDDIO</text>
<text x="206.4" y="134.2">SCK</text>
<text x="72.1" y="143.3" transform="rotate(-90 72.1 143.3)">+3.3V</text>
<text x="181.5" y="138">BME280</text>
<text x="207" y="139.3">SDI</text>
<text x="54.3" y="148.2">GND</text>
<text x="65.6" y="145.3" transform="rotate(-90 65.6 145.3)">100nF</text>
<text x="67.9" y="145.1" transform="rotate(-90 67.9 145.1)">C39</text>
<text x="102.4" y="148.2">J6</text>
<text x="199" y="145.5" transform="rotate(-90 199 145.5)">GND</text>
<text x="204.1" y="145.5" transform="rotate(-90 204.1 145.5)">GND</text>
<text x="206.4" y="144.4">CSB</text>
<text x="218.6" y="144.4">+3.3V</text>
<text x="62" y="154.5">SCK</text>
<text x="76.7" y="154.5">ANT</text>
<text x="94" y="150.7">Conn_Coaxial_Small</text>
<text x="114.3" y="154.5">GND</text>
<text x="62" y="157.1">MOSI</text>
<text x="62" y="159.6">MISO</text>
<text x="72" y="156.5" transform="rotate(-90 72 156.5)">3.3V</text>
<text x="75.6" y="159.6">DIO5</text>
<text x="199" y="159" transform="rotate(-90 199 159)">GND</text>
<text x="204.1" y="159" transform="rotate(-90 204.1 159)">GND</text>
<text x="62" y="162.2">NSS</text>
<text x="62" y="167.2">RESET</text>
<text x="75.6" y="162.2">DIO4</text>
<text x="75.6" y="164.7">DIO3</text>
<text x="75.6" y="167.2">DIO2</text>
<text x="69.4" y="173" transform="rotate(-90 69.4 173)">GND</text>
<text x="72" y="173" transform="rotate(-90 72 173)">GND</text>
<text x="74.5" y="173" transform="rotate(-90 74.5 173)">GND</text>
<text x="75.6" y="169.8">DIO1</text>
<text x="75.6" y="172.3">DIO0</text>
<text x="74.9" y="176.4">U16</text>
<text x="74.9" y="178.4">RFM95W-868S2</text>
<text x="72" y="187" transform="rotate(-90 72 187)">GND</text>
</g>
<g font-size="1.8" fill="#725600">
<text x="237.1" y="23.9" transform="rotate(-90 237.1 23.9)">PB1</text>
<text x="26.7" y="36.4">SD_CS</text>
<text x="237.1" y="37.9" transform="rotate(-90 237.1 37.9)">PB2</text>
<text x="175.9" y="46.6">SCREEN_MOSI</text>
<text x="176.9" y="49.1">SCREEN_CLK</text>
<text x="178" y="51.7">SCREEN_DC</text>
<text x="237.1" y="51.9" transform="rotate(-90 237.1 51.9)">PB3</text>
<text x="174.7" y="54.2">SCREEN_RESET</text>
<text x="178" y="56.7">SCREEN_CS</text>
<text x="237.1" y="67.1" transform="rotate(-90 237.1 67.1)">PB4</text>
<text x="237.1" y="82.4" transform="rotate(-90 237.1 82.4)">PB5</text>
<text x="25.4" y="105">GPS_RX</text>
<text x="25.7" y="102.5">GPS_TX</text>
<text x="45.3" y="167.2">LORA_RESET</text>
<text x="48.6" y="162.2">LORA_CS</text>
</g>
<g font-size="1.8" fill="#a90000">
<text x="38" y="32.8">1</text>
<text x="38" y="35.3">2</text>
<text x="38" y="37.8">3</text>
<text x="38" y="40.4">4</text>
<text x="38" y="42.9">5</text>
<text x="38" y="45.5">6</text>
<text x="37.4" y="53.1">10</text>
<text x="38" y="48">7</text>
<text x="38" y="50.5">8</text>
<text x="38" y="55.6">9</text>
<text x="76.8" y="55.6">11</text>
<text x="162.3" y="69.3" transform="rotate(-90 162.3 69.3)">3</text>
<text x="155.5" y="72.1">1</text>
<text x="162.3" y="76.9" transform="rotate(-90 162.3 76.9)">2</text>
<text x="197.9" y="123.9" transform="rotate(-90 197.9 123.9)">6</text>
<text x="202.9" y="123.9" transform="rotate(-90 202.9 123.9)">8</text>
<text x="212.7" y="128">5</text>
<text x="212.7" y="133.1">4</text>
<text x="212.7" y="138.2">3</text>
<text x="212.7" y="143.3">2</text>
<text x="197.9" y="149.3" transform="rotate(-90 197.9 149.3)">1</text>
<text x="202.9" y="149.3" transform="rotate(-90 202.9 149.3)">7</text>
<text x="59" y="153.4">4</text>
<text x="59" y="156">3</text>
<text x="70.9" y="151.2" transform="rotate(-90 70.9 151.2)">13</text>
<text x="81.8" y="153.4">9</text>
<text x="59" y="158.5">2</text>
<text x="59" y="161">5</text>
<text x="81.2" y="161">12</text>
<text x="81.8" y="158.5">7</text>
<text x="59" y="166.1">6</text>
<text x="81.2" y="163.6">11</text>
<text x="81.2" y="166.1">16</text>
<text x="81.2" y="168.7">15</text>
<text x="81.2" y="171.2">14</text>
<text x="68.3" y="176" transform="rotate(-90 68.3 176)">1</text>
<text x="70.9" y="176" transform="rotate(-90 70.9 176)">8</text>
<text x="73.4" y="176.6" transform="rotate(-90 73.4 176.6)">10</text>
</g>
<g font-size="1.4" fill="#006464">
<text x="230.8" y="33.8">R61</text>
<text x="230.8" y="47.7">R62</text>
<text x="230.8" y="61.7">R63</text>
<text x="174.9" y="71.9">R60</text>
<text x="230.8" y="76.9">R64</text>
<text x="149.5" y="78.2">R59</text>
<text x="77.1" y="89.6">VCC</text>
<text x="73.1" y="92.2">VBACKUP</text>
<text x="230.8" y="92.2">R65</text>
<text x="37.8" y="97.3">R56</text>
<text x="51.8" y="97.3">~{RESET}</text>
<text x="74.4" y="97.3">3D-FIX</text>
<text x="51.8" y="102.3">TX</text>
<text x="51.8" y="104.9">RX</text>
<text x="69.9" y="104.9">RX1/I2C_SCL</text>
<text x="70.1" y="102.3">TX1/I2C_SDA</text>
<text x="100" y="102.3">R58</text>
<text x="37.8" y="110">R57</text>
<text x="51.8" y="110">EX_ANT</text>
<text x="76" y="110">1PPS</text>
<text x="51.8" y="115">NC</text>
<text x="76.9" y="120.1">GND</text>
</g>
<g font-size="1.4" fill="#a90000">
<text x="83.2" y="88.6">1</text>
<text x="83.2" y="91.2">4</text>
<text x="47.6" y="96.3">2</text>
<text x="47.6" y="101.3">9</text>
<text x="82.7" y="101.3">15</text>
<text x="83.2" y="96.3">5</text>
<text x="47.2" y="103.9">10</text>
<text x="82.7" y="103.9">14</text>
<text x="47.2" y="109">11</text>
<text x="82.7" y="109">13</text>
<text x="47.6" y="114">78</text>
<text x="83.2" y="119.1">89</text>
<text x="83.2" y="119.1">8</text>
</g>
<g font-size="1.2" fill="#ff1c30">
<text x="88.3" y="153.1">Impedance</text>
<text x="96.4" y="153.1">Control</text>
</g>
<g font-size=".9" fill="#a90000">
<text x="191.3" y="40.4">1</text>
<text x="191.3" y="42.9">2</text>
<text x="191.3" y="45.5">3</text>
<text x="191.3" y="48">4</text>
<text x="191.3" y="50.5">5</text>
<text x="191.3" y="53.1">6</text>
<text x="191.3" y="55.6">7</text>
<text x="191.3" y="58.2">8</text>
<text x="191" y="63.2">10</text>
<text x="191" y="65.8">11</text>
<text x="191.3" y="60.7">9</text>
<text x="191" y="68.3">12</text>
<text x="191" y="70.9">13</text>
</g>
<g font-size=".9" fill="#006464">
<text x="193.5" y="41.2">NC</text>
<text x="193.5" y="43.7">NC</text>
<text x="193.5" y="46.3">SDA</text>
<text x="193.5" y="48.8">SCL</text>
<text x="193.5" y="51.3">RS</text>
<text x="193.5" y="53.9">RES</text>
<text x="193.5" y="56.4">CS</text>
<text x="193.5" y="59">GND</text>
<text x="193.5" y="61.5">NC</text>
<text x="193.5" y="64">VCC</text>
<text x="193.5" y="66.6">LEDK</text>
<text x="193.5" y="69.1">LEDA</text>
<text x="193.5" y="71.7">GND</text>
</g>
</svg>
